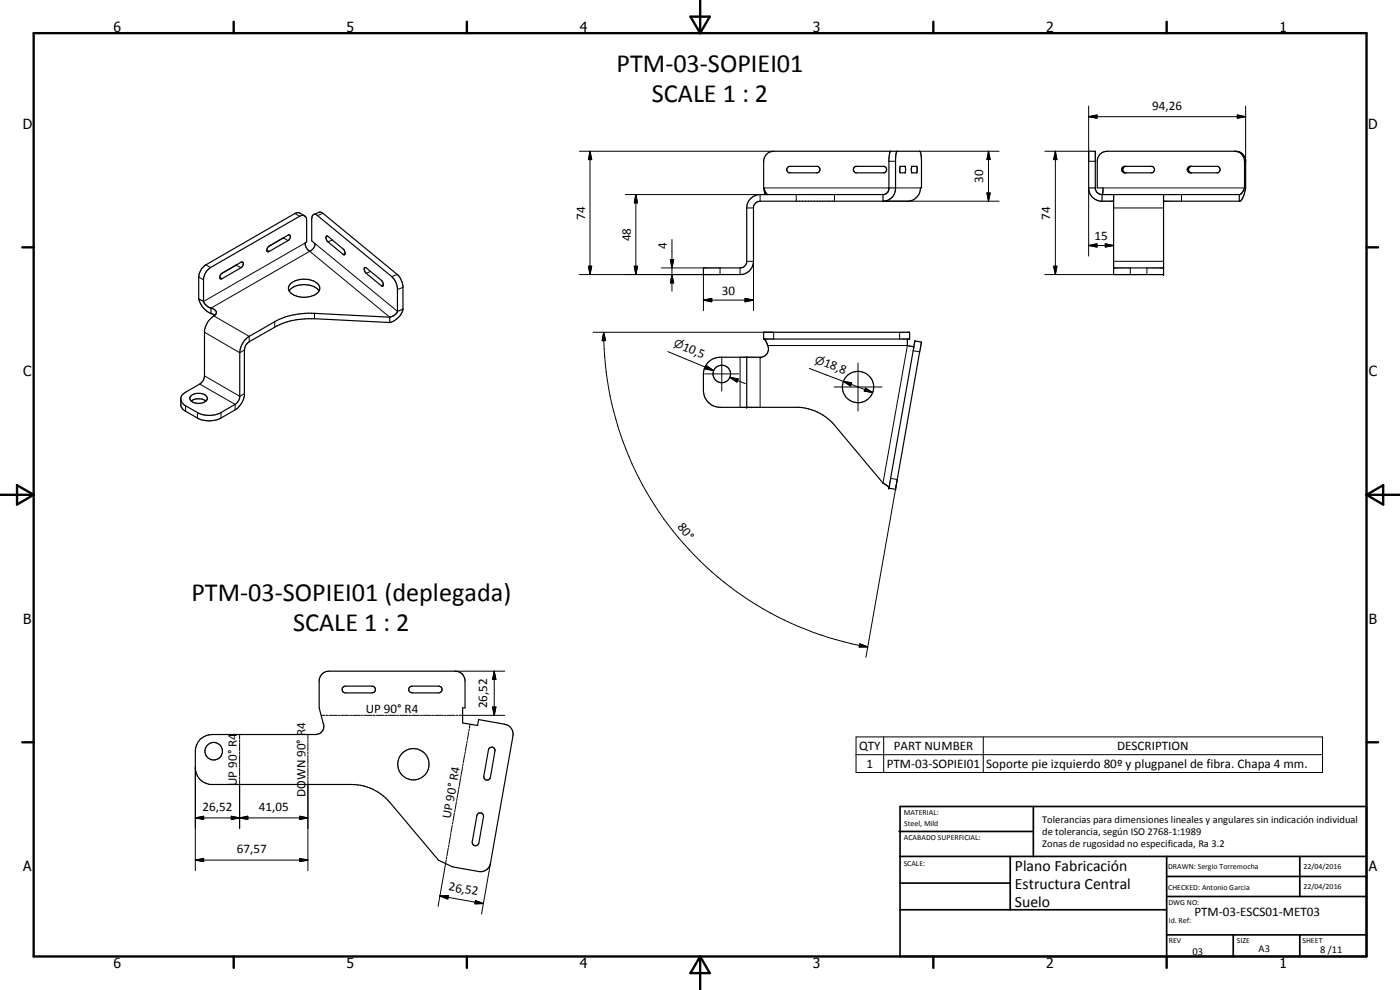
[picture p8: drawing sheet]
<svg xmlns="http://www.w3.org/2000/svg" width="420mm" height="297mm" viewBox="0 0 420 297" stroke-linecap="round" stroke-linejoin="round" font-family="sans-serif">
<g fill="none" stroke="#000" stroke-width=".35">
<path d="M229.2 56.4l.4 2M229.2 56.4l.7 1.6 .4 .4M236.4 50.2l.5-.3h8.5a1.02 1.02 0 0 1 .7 1 1.02 1.02 0 0 1-.7 1h-8.5a.99 .99 0 0 1-.5-1.7zM256.3 50.3l.6-.4h8.4a1 1 0 0 1 .8 1 1 1 0 0 1-.8 1h-8.4a1 1 0 0 1-.6-1.6zM265 58.4v2M266.8 56.4h2M267.3 45.4l-.3 .4-.2 1.8v9.2a1.86 1.86 0 0 1-1.6 1.6h-37.1a4 4 0 0 0-4 4v16.3a1.98 1.98 0 0 1-2 1.7h-11v2h11a4 4 0 0 0 4-4v-16.4a2.07 2.07 0 0 1 2-1.6h44.6a4 4 0 0 0 3.6-4h.3v-8.4l-.3-2.2-.3-.4h-43.8a3 3 0 0 0-3 3v8M269.3 45.4l-.4 .6-.1 1.6v9.2a3.8 3.8 0 0 1-3.4 3.6M270.2 49.9h1.4v2h-1.4zM273.6 49.9h1.5v2h-1.5zM326.7 56.4h2M334.2 58.4v24h15v-24"/>
<path d="M337.1 50l8.6-.1a1 1 0 0 1 .8 1 1 1 0 0 1-.8 1h-8.3a1.01 1.01 0 0 1-.8-.9 1.01 1.01 0 0 1 .5-1zM337.7 49.9a1 1 0 0 0-.7 1 1 1 0 0 0 .7 1M356.6 50.2l.5-.3h8.3a1 1 0 0 1 .8 1 1 1 0 0 1-.8 1h-8.3a1 1 0 0 1-.5-1.7zM357.4 49.9a1.02 1.02 0 0 0-.7 1 1.02 1.02 0 0 0 .7 1M370.5 45.4a2.96 2.96 0 0 1 3 3v8M371.9 58.4v2M373.5 56.4l-.7 1.4-.7 .6-41.8-.1-1.1-.6-.5-1.1v-11.2h-2v11.4a4 4 0 0 0 3.6 3.6h3.9M373.5 56.4h.3M373.8 56.4v-8.4a3 3 0 0 0-2.9-2.6h-38.6a2.96 2.96 0 0 0-3 3v8h1.7l-.3 4M373.8 56.4l-.8 2.8-.9 1.2h-22.9M71 79.5h-.1M80.8 73.8a.98 .98 0 0 0-.7 .8 .98 .98 0 0 0 .4 1l5.9-3.4a1.11 1.11 0 0 0 .5-1.7l-6.2 3.4"/>
<path d="M85.1 71.3l-.1 .1M91.4 64.8l-1.6-1-1.3 .3-26.7 15.4a4.8 4.8 0 0 0-2.2 3.6v6.6M91.4 64.8l-.7-.2-.8 .3-26.7 15.4a4.8 4.8 0 0 0-2.1 3.3v6.9M91.4 64.8l.4 .3 .2 .7v6.8l-.5 .3a3 3 0 0 0 1.5 2.5l1-.8 .6-1.2v-.3l-1.1-.8v-6.6a1.02 1.02 0 0 1 .5-1.2 1.02 1.02 0 0 1 1.3 .2l22.5 18.5a5.3 5.3 0 0 1 1.5 3.3v6.9M94.2 64.3l1.8-.7 .9 .4 22.3 18.3a5.9 5.9 0 0 1 1.7 3.6v6.9M97.9 71l.2-.2 .3 .1 4.6 3.8a.98 .98 0 0 1 .2 1.8l-5-4.1-.3-.8zM59.6 89.7l.2 .6a7 7 0 0 0 3.5 3.8M59.6 89.7l1.5 .8M61.1 90.5l.9 1.3 1.3 .7M63.3 94.1l1.2 .5M63.3 92.5a1.32 1.32 0 0 1 1.4 .7 1.32 1.32 0 0 1-.2 1.5 6 6 0 0 0-3.1 4.6v13.5a3 3 0 0 1-1.5 2.4l-4.5 2.7-.8 .8-.3 .8v2.2l.5 1 .9 .7a12.8 12.8 0 0 0 6.3 2.8 8.2 8.2 0 0 0 4.3-.8l4.3-2.4a6.4 6.4 0 0 0 2.8-4.5v-13.5a3.2 3.2 0 0 1 1.4-2.5l7.7-4.3a22.2 22.2 0 0 1 11.9-2.6l22.6 1.2M63.3 92.5v1.6"/>
<path d="M66.7 82a1.15 1.15 0 0 0-.5 1.7l6.1-3.4a.98 .98 0 0 0 .7-.7 .98 .98 0 0 0-.4-1l-6 3.4M86.8 87.3a6.2 6.2 0 0 1 8.9 0M87.2 85.1a6.6 6.6 0 0 1 8.4 .4 1.99 1.99 0 0 1-1.2 3 6.7 6.7 0 0 1-7.5-1l-.3-1.2zM109.4 80.3h.5l4.6 3.8a1.54 1.54 0 0 1 .3 1.8l-4.9-3.9a1.49 1.49 0 0 1-.5-1.7zM117 95.2v1.6M117 95.2l-22.6-1.2a23.1 23.1 0 0 0-11.9 2.5l-7.7 4.4a6.1 6.1 0 0 0-2.8 4.9v13.4a3.3 3.3 0 0 1-1.4 2.1l-4.3 2.5a7.8 7.8 0 0 1-7 0l-3.9-2.3-.8-.7-.3-.9M119.3 93.4a2.97 2.97 0 0 1-2.3 1.8M120.9 92.8l-1.6 .6M120.9 92.8a5.6 5.6 0 0 1-3.9 4M229.2 99.7h43.8v2h-43.8zM334.2 80.4h15M57.3 118.8a3.5 3.5 0 0 1 4.8 .4 1.37 1.37 0 0 1-1.3 1.7 2.74 2.74 0 0 1-3.8-1.5z"/>
<path d="M224.1 107.2v15M229.4 101.7a4.5 4.5 0 0 1 .9 4.2l-.7 .9-1.1 .4h-12.4a5 5 0 0 0-5 5v5a5 5 0 0 0 5 5h23.8a15.3 15.3 0 0 1 10.5 5.4l14.6 17.3 1.2 .8 .6 .6M272.3 101.7v2l2 .4M274.6 102.3l2 .4-7.8 44.1-2-.4zM57.4 120.3a4 4 0 0 1 4.4 0M102.8 206.3l.9-.4h8a1.02 1.02 0 0 1 1 1 1.02 1.02 0 0 1-1 1h-8a1.04 1.04 0 0 1-.9-1.6zM122.8 206.3l.8-.4h8a1.02 1.02 0 0 1 1.1 1 1.02 1.02 0 0 1-1.1 1h-8a1.04 1.04 0 0 1-.8-1.6zM59.9 222l1.2-.9 1-.5 1.6-.2h31a2.47 2.47 0 0 0 2.3-3.5l-1.2-4.5v-8.4a3 3 0 0 1 3-2.6h37.8a2.9 2.9 0 0 1 3 3v8h-.8v4.5l4.5 .8 .3-1.8 7.9 1.4a3.1 3.1 0 0 1 2.5 3.5l-6.8 38.3a3 3 0 0 1-3.5 2.4l-7.9-1.4-4.2-2-14.6-17.4a14.9 14.9 0 0 0-11.5-5.3h-42.4a5 5 0 0 1-4.5-5l.1-5.5 .4-1.5zM146.8 224.6a.99 .99 0 0 1 1.2-.4 .99 .99 0 0 1 .5 1.1l-1.3 7.9a1.01 1.01 0 0 1-1.2 .8 1.01 1.01 0 0 1-.8-1.1zM143.5 244.1a1.02 1.02 0 0 1 1.1-.1 1.02 1.02 0 0 1 .5 1l-1.4 7.9a1.01 1.01 0 0 1-1.1 .8 1.01 1.01 0 0 1-.9-1.1l1.4-7.9z"/>
<circle cx="216.6" cy="112.2" r="2.63"/>
<circle cx="257.5" cy="116.1" r="4.7"/>
<circle cx="64.1" cy="225.4" r="2.63"/>
<circle cx="124.1" cy="229.3" r="4.7"/>
</g>
<g fill="none" stroke="#000" stroke-width=".3">
<path d="M326.7 35l2.5-.5v1zM326.7 31.8v16.6h2M326.7 35h47.1M371.3 34.5l2.5 .5-2.5 .5zM373.8 31.8v16.6h-.3M173.9 45.4h58.3M177.1 45.4l.5 2.5h-1zM177.1 45.4v37M187.7 58.4h40.4v2M190.8 58.4l.5 2.5h-.9zM190.8 58.4v24M229.2 56.4h37.6"/>
<path d="M239 58.4v2M250.4 58.4v2M266.8 48.4h2M268.8 56.4h7.5M276 45.4h23.8M296.2 57.9h1l-.5 2.5zM296.7 45.4l.5 2.5h-1zM296.7 45.4v15M313.6 45.4h13.1M316.7 45.4l.5 2.5h-1zM316.7 45.4v37M326.7 56.4v20.4"/>
<path d="M331 56.4h42.5M354.6 58.4v2M61.8 79.5l1.4 .8M70.9 79.5l1.4 .8M80.1 75.1l.7 .3M85 71.4l1.4 .8M88.5 64.1l1.4 .8M91.5 72.9l-30.4 17.6M94.6 73.1l24.7 20.3M96.9 64l-1.6 .7M99.7 72l-1.3 .6M103.6 76.1l-.6 .2"/>
<path d="M176.6 79.9h1l-.5 2.5zM190.4 79.9h.9l-.5 2.5zM201.2 77.9h1l-.5 2.5zM201.7 71.8v15.6M224.1 62.4h2M224.1 78.4h2v14.8M265 60.4h34.8M316.2 79.9h1l-.5 2.5zM326.7 73.7l2.5-.5v.9zM326.7 73.7h7.5M331.7 73.2l2.5 .5-2.5 .4zM334.2 62.4h15"/>
<path d="M334.2 78.4h15M59.6 83.1l1.5 .8M61.4 99.7l10.6 6.1 1.4-.8M63.3 92.5l29.7-17.1 24 19.8M64.2 94.8l10.6 6.1v1.6M65.9 83.2l.8 .4M82.5 96.5v1.7M94.4 94v1.6M111.2 81.4l-1.3 .6M115 85.5l-.5 .3M119.2 82.3l-1.6 .7M120.9 86.2l-1.6 .7"/>
<path d="M178 99.7h54.2v2M181.2 99.7l.5 2.5h-1zM181.2 99.7a95.8 95.8 0 0 0 79.2 94.4M198.5 80.4h12.6M201.7 82.4l.5 2.5h-1zM211.1 90l2.5-.5v1.1zM211.1 90h15M211.1 82.4v10.8M216.1 80.4v2h-42.2M222.1 80.4v2M223.6 89.5l2.5 .5-2.5 .6zM270 99.7v2"/>
<path d="M339.2 80.4v2M344.2 80.4v2h-30.6M59.9 115.2l10.7 6.1v1.7M61.4 112.8l10.6 6.1 1.4-.8M200.4 105.5l13.8 5.7M211.5 112.2h10.2M212.1 109.8l2.1 1.4-2.5-.5zM216.6 107.1v10.2M219 113.2l2.6 .5-.5 .9zM219 113.2l4.7 1.9M222.1 107.2v15M228.1 107.2v15"/>
<path d="M230.4 103.7h41.9l-7.3 41.2M242.9 110.5l19 7.3M250.3 116.1h14.4M253.1 114.4l2.5 .5-.3 .9zM257.5 108.9v14.4M259.7 116.5l2.2 1.3-2.5-.5zM274.1 105.2l1.9 .4M55.7 121.8v1.6M59.3 123.8v1.6M66.3 123.8v1.6M267.3 143.5l2 .4-9.4 53.3M258.1 193.2l2.3 .9h-2.6z"/>
<path d="M96.4 214.6h1.2M97.9 214.6h.6M98.8 214.6h2.3M101.4 214.6h.6M102.3 214.6h2.3M104.9 214.6h.6M105.8 214.6h2.4M108.5 214.6h.5M109.4 214.6h2.3M112 214.6h.6M112.9 214.6h2.4M115.6 214.6h.6"/>
<path d="M116.4 214.6h2.4M119.1 214.6h.6M120 214.6h2.3M122.6 214.6h.6M123.5 214.6h2.4M126.2 214.6h.6M127.1 214.6h2.3M129.7 214.6h.6M130.6 214.6h2.4M133.3 214.6h.5M134.1 214.6h2.4M136.6 201.4h14.9"/>
<path d="M136.8 214.6h.6M137.7 214.6h13.8M140.7 219.6l-.4 2.3M140.8 218.7l-.1 .6M141.1 217.3l-.2 1.1M147.8 212.1h1l-.5 2.5zM148.3 201.4l.5 2.5h-1zM148.3 201.4v13.2M58.6 230.4v30.8M71.9 220.4v1.3M71.9 222v.6M71.9 222.9v2.5"/>
<path d="M71.9 225.7v.6M71.9 226.7v2.5M71.9 229.4v.7M71.9 230.4v2.5M71.9 233.2v.6M71.9 234.1v14.5M92.4 220.4v1.3M92.4 222v.6M92.4 222.9v2.5M92.4 225.7v.6M92.4 226.7v2.5M92.4 229.4v.7"/>
<path d="M92.4 230.4v2.5M92.4 233.2v.6M92.4 234.1v27.1M137.1 239.6v.6M137.6 237l-.4 2.4M137.7 236.2v.6M138.2 233.6l-.4 2.3M138.4 232.7l-.2 .6M138.8 230.1l-.4 2.3M139 229.2l-.1 .6M139.4 226.6l-.4 2.3M139.6 225.7l-.1 .6"/>
<path d="M140.1 223.1l-.5 2.3M140.2 222.2l-.1 .6M256.9 221.1h140v10.7h-140zM256.9 226.4h140M265.2 221.1v10.7M295.1 221.1v10.7M58.6 245.4l2.5-.5v1zM58.6 258.1l2.5-.5v.9zM58.6 245.4h33.8M58.6 258.1h33.8M69.4 244.9l2.5 .5-2.5 .5zM71.9 245.4l2.5-.5v1z"/>
<path d="M89.9 257.6l2.5 .5-2.5 .4zM89.9 244.9l2.5 .5-2.5 .5zM133.9 258l-2.4 13.9M134.1 257.1l-.1 .6M134.5 254.5l-.4 2.3M134.7 253.6l-.1 .6M135.2 251l-.5 2.3M135.3 250.1l-.1 .6M135.8 247.5l-.5 2.3M135.9 246.6l-.1 .6M136.3 244l-.3 2.3M136.6 243.1l-.2 .6"/>
<path d="M137 240.5l-.4 2.4M147.2 259.1l-2.7 15.2M132 268.8l2.6-.1-.2 1zM132 268.8l13.1 2.3M142.7 270.2l2.4 .9-2.6 .1z"/>
</g>
<g fill="#000">
<circle cx="349.2" cy="80.4" r=".18"/>
<circle cx="349.2" cy="82.4" r=".18"/>
<circle cx="224.1" cy="107.2" r=".18"/>
<circle cx="228.1" cy="107.2" r=".18"/>
<circle cx="272.3" cy="101.7" r=".18"/>
<circle cx="276.6" cy="102.7" r=".18"/>
<circle cx="224.1" cy="122.2" r=".18"/>
<circle cx="266.8" cy="146.5" r=".18"/>
<circle cx="268.8" cy="146.8" r=".18"/>
</g>
<g fill="none" stroke="#000" stroke-width=".71">
<path d="M10.1 9.9h400v277.1h-400zM70.1 6.5v3.4M140.1 6.5v3.4M207.2 5h5.8l-2.9 4.9zM210.1 0v9.9M280.1 6.5v3.4M350.1 6.5v3.4M6.7 74.2h3.4M410.1 74.2h3.5M.1 148.5h10M5.1 145.6l5 2.9-5 2.9zM410.1 148.5h10"/>
<path d="M410.1 148.5l5-2.9v5.8zM6.7 222.7h3.4M410.1 222.7h3.5M70.1 287v3.4M140.1 287v3.4M210.1 287v10M210.1 287l2.9 5h-5.8zM280.1 287v3.4M350.1 287v3.4"/>
</g>
<g fill="none" stroke="#000" stroke-width=".51">
<path d="M269.8 249.5h40.3M270.1 242h140v45h-140zM270.1 257h140M303.2 257v16M310.1 242v15M350.1 257v30M390.1 257v12M270.1 265h33.1M270.1 273h80M350.1 269h60M350.1 263h60M350.1 280.5h60"/>
<path d="M370.1 280.5v6.5M390.1 280.5v6.5"/>
</g>
<g fill="#000">
<path d="M326.7 35l2.5-.5v1zM371.3 34.5l2.5 .5-2.5 .5zM177.1 45.4l.5 2.5h-1zM296.2 57.9h1l-.5 2.5zM296.7 45.4l.5 2.5h-1zM316.7 45.4l.5 2.5h-1zM176.6 79.9h1l-.5 2.5zM190.4 79.9h.9l-.5 2.5zM190.8 58.4l.5 2.5h-.9zM201.2 77.9h1l-.5 2.5zM316.2 79.9h1l-.5 2.5zM326.7 73.7l2.5-.5v.9z"/>
<path d="M331.7 73.2l2.5 .5-2.5 .4zM201.7 82.4l.5 2.5h-1zM211.1 90l2.5-.5v1.1zM223.6 89.5l2.5 .5-2.5 .6zM181.2 99.7l.5 2.5h-1zM212.1 109.8l2.1 1.4-2.5-.5zM219 113.2l2.6 .5-.5 .9zM253.1 114.4l2.5 .5-.3 .9zM259.7 116.5l2.2 1.3-2.5-.5zM258.1 193.2l2.3 .9h-2.6zM147.8 212.1h1l-.5 2.5zM148.3 201.4l.5 2.5h-1z"/>
<path d="M58.6 245.4l2.5-.5v1zM58.6 258.1l2.5-.5v.9zM69.4 244.9l2.5 .5-2.5 .5zM71.9 245.4l2.5-.5v1zM89.9 257.6l2.5 .5-2.5 .4zM89.9 244.9l2.5 .5-2.5 .5zM132 268.8l2.6-.1-.2 1zM142.7 270.2l2.4 .9-2.6 .1z"/>
</g>
<g font-size="7.9">
<text x="185" y="21.5">PTM-03-SOPIEI01</text>
<text x="195.7" y="30.5">SCALE 1 : 2</text>
<text x="57.4" y="180.4">PTM-03-SOPIEI01 (deplegada)</text>
<text x="88" y="189.4">SCALE 1 : 2</text>
</g>
<g font-size="4.7">
<text x="304.6" y="261.2">Plano Fabricación</text>
<text x="304.6" y="266.6">Estructura Central</text>
<text x="304.6" y="272">Suelo</text>
</g>
<g font-size="4.2">
<text x="34" y="9.6">6</text>
<text x="104" y="9.6">5</text>
<text x="174" y="9.6">4</text>
<text x="244" y="9.6">3</text>
<text x="314" y="9.6">2</text>
<text x="384" y="9.6">1</text>
<text x="6.8" y="38.7">D</text>
<text x="410.6" y="38.7">D</text>
<text x="7" y="112.9">C</text>
<text x="410.8" y="112.9">C</text>
<text x="7" y="187.1">B</text>
<text x="410.8" y="187.1">B</text>
<text x="7" y="261.4">A</text>
<text x="410.8" y="261.4">A</text>
<text x="34" y="290.4">6</text>
<text x="104" y="290.4">5</text>
<text x="174" y="290.4">4</text>
<text x="244" y="290.4">3</text>
<text x="314" y="290.4">2</text>
<text x="384" y="290.4">1</text>
</g>
<g font-size="3.9">
<text x="345.8" y="32.9">94,26</text>
<text x="295.1" y="54.9" transform="rotate(-90 295.1 54.9)">30</text>
<text x="175.6" y="65.9" transform="rotate(-90 175.6 65.9)">74</text>
<text x="315.2" y="65.9" transform="rotate(-90 315.2 65.9)">74</text>
<text x="189.3" y="72.4" transform="rotate(-90 189.3 72.4)">48</text>
<text x="200.1" y="74.6" transform="rotate(-90 200.1 74.6)">4</text>
<text x="328.5" y="72.1">15</text>
<text x="216.6" y="88.5">30</text>
<text x="204.6" y="104.9" transform="rotate(22 204.6 104.9)">10,5</text>
<text x="247" y="109.8" transform="rotate(21 247 109.8)">18,8</text>
<text x="203.2" y="158.2" transform="rotate(50 203.2 158.2)">80°</text>
<text x="109.8" y="213.9">UP 90° R4</text>
<text x="146.2" y="212.5" transform="rotate(-90 146.2 212.5)">26,52</text>
<text x="257.8" y="225">QTY</text>
<text x="268.2" y="225">PART NUMBER</text>
<text x="335.3" y="225">DESCRIPTION</text>
<text x="260.1" y="230.4">1</text>
<text x="266.1" y="230.4">PTM-03-SOPIEI01</text>
<text x="296" y="230.5">Soporte pie izquierdo 80º y plugpanel de fibra. Chapa 4 mm.</text>
<text x="71.1" y="235.8" transform="rotate(-90 71.1 235.8)">UP 90° R4</text>
<text x="91.6" y="239.1" transform="rotate(-90 91.6 239.1)">DOWN 90° R4</text>
<text x="60.8" y="243.3">26,52</text>
<text x="77.7" y="243.3">41,05</text>
<text x="135.2" y="245.9" transform="rotate(-80 135.2 245.9)">UP 90° R4</text>
<text x="71.1" y="255.9">67,57</text>
<text x="134.5" y="267.1" transform="rotate(10 134.5 267.1)">26,52</text>
<text x="358.5" y="275">PTM-03-ESCS01-MET03</text>
</g>
<g font-size="3.3">
<text x="202" y="103.8" transform="rotate(22 202 103.8)">n</text>
<text x="244.4" y="108.8" transform="rotate(21 244.4 108.8)">n</text>
</g>
<g font-size="3.1">
<text x="312.7" y="246.8">Tolerancias para dimensiones lineales y angulares sin indicación individual</text>
<text x="312.7" y="250.4">de tolerancia, según ISO 2768-1:1989</text>
<text x="312.7" y="254">Zonas de rugosidad no especificada, Ra 3.2</text>
<text x="357.9" y="286.4">03</text>
<text x="377.7" y="285.6">A3</text>
<text x="396.2" y="285.9">8 /11</text>
</g>
<g font-size="2.4">
<text x="271.2" y="244.4">MATERIAL:</text>
<text x="271.3" y="252">ACABADO SUPERFICIAL:</text>
<text x="271.4" y="247.9">Steel, Mild</text>
<text x="271.2" y="259.7">SCALE:</text>
<text x="350.6" y="260.8">DRAWN: Sergio Torremocha</text>
<text x="391.2" y="260.6">22/04/2016</text>
<text x="350.6" y="267">CHECKED: Antonio Garcia</text>
<text x="391.2" y="266.7">22/04/2016</text>
<text x="350.6" y="271.4">DWG NO:</text>
<text x="350.8" y="276.9">Id. Ref:</text>
<text x="350.8" y="282.8">REV</text>
<text x="371.2" y="282.9">SIZE</text>
<text x="390.9" y="282.9">SHEET</text>
</g>
</svg>
